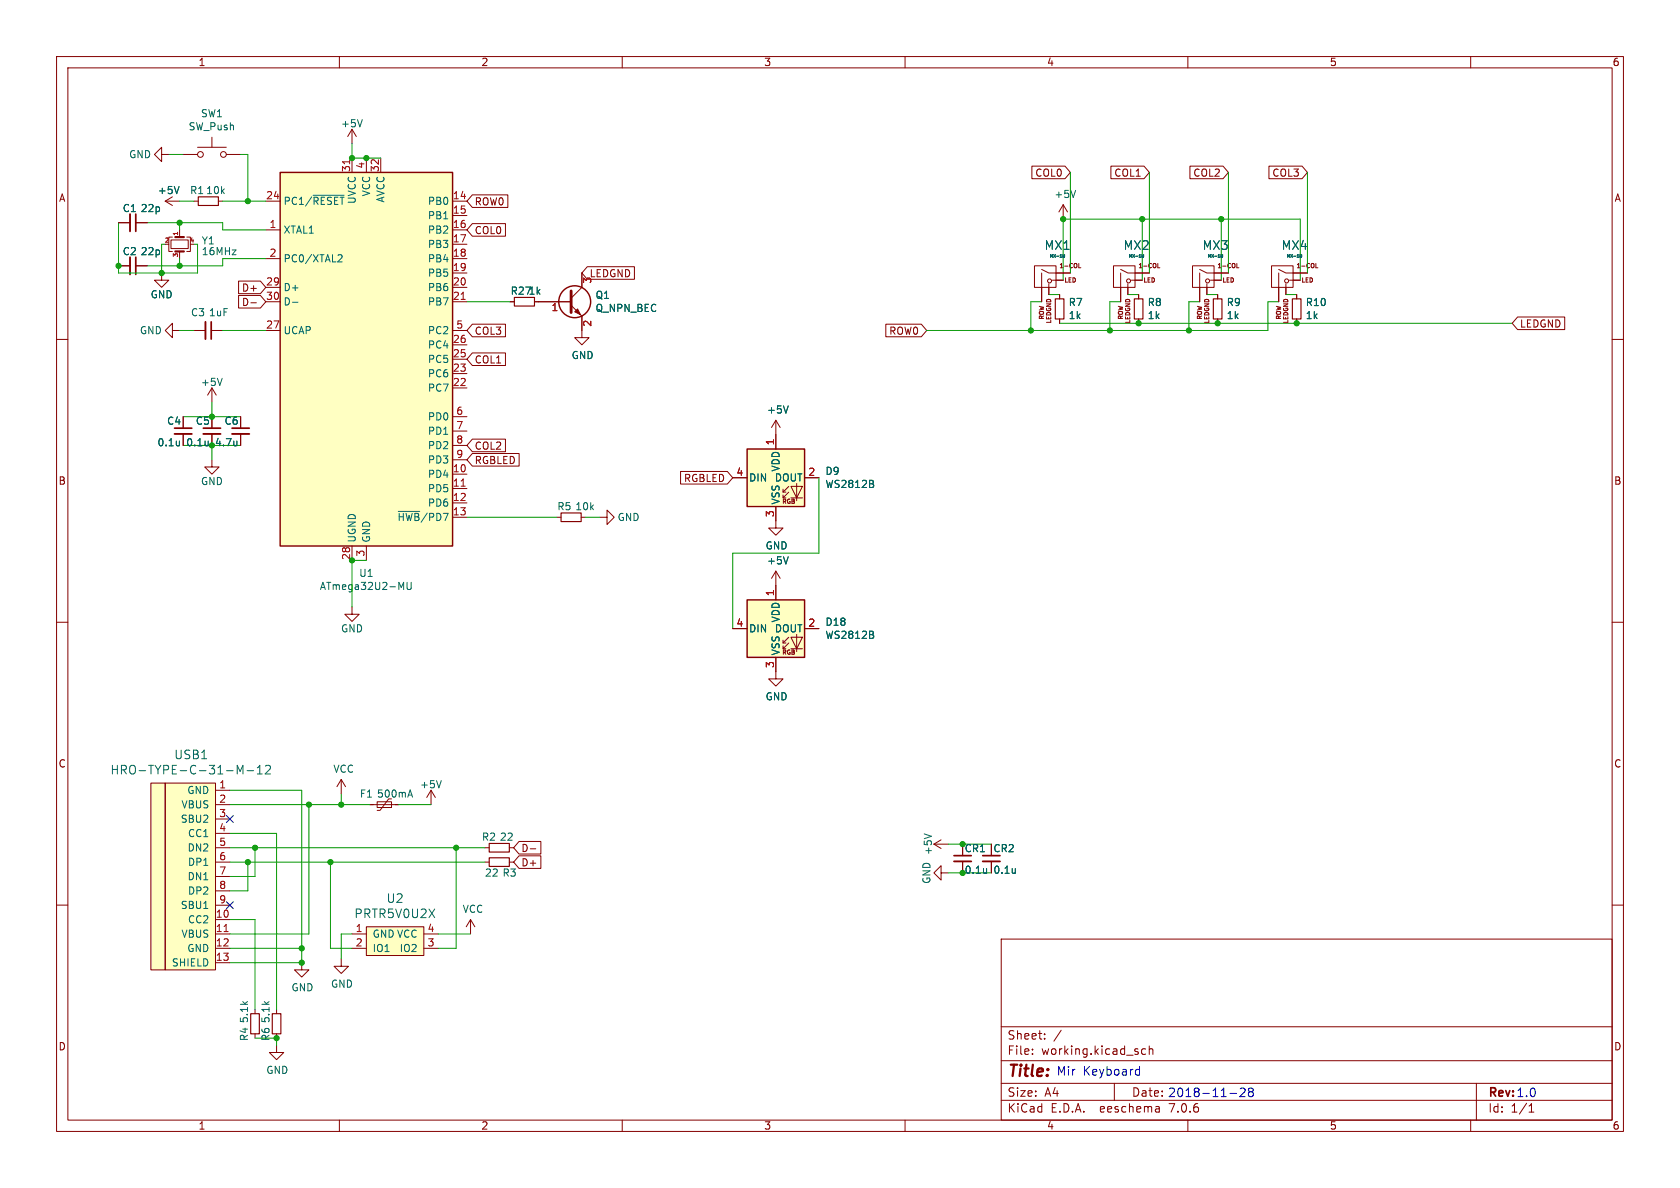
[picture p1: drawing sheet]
<svg xmlns="http://www.w3.org/2000/svg" width="297mm" height="210mm" viewBox="0 0 297 210" stroke-linecap="round" stroke-linejoin="round" font-family="sans-serif">
<g fill="none" stroke="#840000" stroke-width=".18">
<path d="M10 10h277v190h-277zM12 12h273v186h-273zM60 10v2M110 10v2M160 10v2M210 10v2M260 10v2M21 39.4h2M24 39.4h2M28.6 27.3v-1.3l-1.3 1.3 1.3 1.3v-1.3h1.2M29.2 35.6h2.5M29.2 35.6l1.3 .7"/>
<path d="M30.5 34.8l-1.3 .8M32.4 27.3h2.5M34.3 35.6h.8M34.9 26h5.1M37.5 24.3v1.7M38.6 35.6h.8M40 27.3h2.5M47 35.6h2.5M62.2 22.9v2.5M62.2 27.9v2.6M62.2 22.9l-.7 1.2M62.2 22.9l.8 1.2"/>
<path d="M64.8 27.9v2.6M67.3 27.9v2.6M80 35.6h2.5M80 38.1h2.5M83.5 34.4h6.3v2.3h-6.3l-1-1.1zM83.5 39.5h5.9v2.3h-5.9l-1-1.2zM182.4 29.4h5.9l.9 1.1-.9 1.1h-5.9zM188 36.2l-.8 1.3M188 36.2v2.5M188 36.2l.7 1.3M196.4 29.4h5.8l1 1.1-1 1.1h-5.8zM210.4 29.4h5.8l1 1.1-1 1.1h-5.8z"/>
<path d="M224.3 29.4h5.9l.9 1.1-.9 1.1h-5.9zM10 60h2M21 47h2M24 47h2M28.6 48.3v1.2h1.2l-1.2 1.3-1.3-1.3h1.3M30.2 42.4h3.1v1.5h-3.1zM30.5 58.4v-1.2l-1.3 1.2 1.3 1.3v-1.3h1.2M30.5 41.9h-.7v2.6h.7M31.7 40.6v1.3M31.7 44.5v1.2M33 41.9h.7v2.6h-.7M34.3 58.4h2"/>
<path d="M37.3 58.4h2.1M42.2 52.2h3.8l1 1.1-1 1.2h-3.8zM42.2 49.7h3.8l1 1.1-1 1.1h-3.8zM44.3 53.5h1M47 40.6h2.5M47 45.7h2.5M47 50.8h2.5M47 53.3h2.5M47 58.4h2.5M80 48.3h2.5M80 40.6h2.5M80 43.2h2.5"/>
<path d="M80 45.7h2.5M80 50.8h2.5M80 53.3h2.5M80 58.4h2.5M83.5 57.3h5.9v2.2h-5.9l-1-1.1zM90.2 53.3h.7M94.5 53.3h6.5M101 54l1.9 1.9v3.8h1.2l-1.2 1.3-1.3-1.3h1.3M102.9 48.3v2.5l-1.9 1.9M103.8 47.1h8.4v2.3h-8.4l-.9-1.1zM156.6 57.3h6.3l.9 1.1-.9 1.1h-6.3zM182.9 47h3.8v3.8h-3.8z"/>
<path d="M184.1 47.6l1.3 .7h3.8M184.1 48.3v5M185.4 50.2v1.9M186.1 49.5h1.9M187.3 52.1v.7M187.3 56.4v.8M190.7 46.6v.7h.4M196.8 47h3.9v3.8h-3.9zM198.1 47.6l1.3 .7h3.8M198.1 48.3v5M199.4 50.2v1.9M200 49.5h1.9"/>
<path d="M201.3 52.1v.7M201.3 56.4v.8M204.7 46.6v.7h.4M210.8 47h3.8v3.8h-3.8zM212.1 47.6l1.3 .7h3.8M212.1 48.3v5M213.4 50.2v1.9M214 49.5h1.9M215.3 52.1v.7M215.3 56.4v.8M218.7 46.6v.7h.3M224.8 47h3.8v3.8h-3.8z"/>
<path d="M226.1 47.6l1.2 .7h3.8M226.1 48.3v5M227.3 50.2v1.9M228 49.5h1.9M229.2 52.1v.7M229.2 56.4v.8M232.6 46.6v.7h.4M268.3 56h8.3v2.3h-8.3l-1-1.1zM285 60h2M32.4 73.7v2M32.4 76.7v2M37.5 68.6l-.8 1.3"/>
<path d="M37.5 68.6v2.5M37.5 73.7v2M37.5 76.7v2M37.5 68.6l.7 1.3M42.5 73.7v2M42.5 76.7v2M80 68.6h2.5M80 66h2.5M80 63.5h2.5M80 61h2.5M80 73.7h2.5M80 76.2h2.5"/>
<path d="M80 78.7h2.5M83.5 77.6h5.9v2.3h-5.9l-1-1.2zM83.5 62.4h5.9v2.2h-5.9l-1-1.1zM137.2 74.3v5.1M137.2 74.3l-.8 1.3M137.2 74.3l.7 1.3M37.5 81.3v1.3h1.2l-1.2 1.2-1.3-1.2h1.3M62.2 96.5v2.6M64.8 96.5v2.6M80 91.4h2.5M80 83.8h2.5M80 86.4h2.5"/>
<path d="M80 88.9h2.5M80 81.3h2.5M83.5 80.2h8.3v2.2h-8.3l-1-1.1zM98.4 91.4h.8M102.7 91.4h.8M106 91.4h1.3v-1.2l1.3 1.2-1.3 1.3v-1.3M120.3 83.3h8.3l.9 1.2-.9 1.1h-8.3zM129.5 84.5h2.6M137.2 89.5v3.8h1.2l-1.2 1.3-1.3-1.3h1.3M138.4 88h.5M138.4 87h.5M139.4 87l-1 1v-.5"/>
<path d="M139.4 86l-1 1v-.5M139.8 86h2.1l-1.1 2zM139.8 88h2.1M140.8 85.5v3M142.2 84.5h2.6M10 110h2M62.2 107.3v1.3h1.3l-1.3 1.3-1.2-1.3h1.2M129.5 111.1h2.6M137.2 116.2v3.8h1.2l-1.2 1.3-1.3-1.3h1.3M137.2 101v5M137.2 101l-.8 1.2M137.2 101l.7 1.2"/>
<path d="M138.4 114.7h.5M138.4 113.7h.5M139.4 113.7l-1 1v-.5M139.4 112.6l-1 1.1v-.5M139.8 112.6h2.1l-1.1 2.1zM139.8 114.7h2.1M140.8 112.1v3.1M142.2 111.1h2.6M285 110h2M26.7 138.4h2.5v33.1h-2.5zM29.2 138.4h8.9v33.1h-8.9zM38.1 139.7h2.5"/>
<path d="M60.3 137.8l-.7 1.3M60.3 137.8v2.5M60.3 137.8l.8 1.3M76.2 139.7l-.8 1.3M76.2 139.7v2.5M76.2 139.7l.8 1.3M10 160h2M38.1 142.2h2.5M38.1 144.8h2.5M38.1 147.3h2.5M38.1 149.9h2.5M38.1 152.4h2.5"/>
<path d="M38.1 154.9h2.5M38.1 157.5h2.5M65.4 142.2h5.1M66.7 141.7h2.5v1h-2.5zM69.2 141.2h-.5l-1.5 2.1h-.5M85.7 149.9h.8M85.7 152.4h.8M90 149.9h.8M90 152.4h.8M91.8 148.7h3.8v2.3h-3.8l-1-1.1zM91.8 151.3h3.8v2.2h-3.8l-1-1.1zM93.7 150h1"/>
<path d="M165.1 149.2l1.3 .8M165.1 149.2h2.5M166.4 154.3v-1.3l-1.3 1.3 1.3 1.3v-1.3h1.2M166.4 148.5l-1.3 .7M170.2 152.3v2M175.3 152.3v2M285 160h2M38.1 162.6h2.5M38.1 165.1h2.5M38.1 167.6h2.5M38.1 170.2h2.5M38.1 160h2.5"/>
<path d="M45.1 178.4v.8M48.9 178.4v.8M53.3 170.2v1.3h1.3l-1.3 1.2-1.2-1.2h1.2M60.3 169.5v1.3h1.3l-1.3 1.3-1.2-1.3h1.2M62.2 165.1h2.6M62.2 167.6h2.6M64.8 163.8h10.1v5.1h-10.1zM74.9 165.1h2.6M74.9 167.6h2.6M83.2 162.6l-.8 1.2M83.2 162.6v2.5M83.2 162.6l.7 1.2"/>
<path d="M177 166h108v32h-108zM45.1 182.8v.7M48.9 184.8v1.3h1.3l-1.3 1.2-1.3-1.2h1.3M48.9 182.8v.7M60 198v2M110 198v2M160 198v2M177 194.5h108M177 191.5h108M177 187.5h108M177 181.5h108M182.5 186.3v.1"/>
<path d="M182.5 185.5v.1M184.7 183.6v.1M184.7 182.8v.1M187.6 182.1l-1.3 2M197 191.5v3M202.5 185.5l-.4-.1-.3 .3v.4l.2 .2h.5M203.2 185.5l.2-.1 .3 .1 .1 .9M203.2 184.9v1.5M204.9 195.7l.1 .9M205 196.5l-.2 .1M205 196h-.2M210 198v2"/>
<path d="M260 198v2M261 191.5v6.5M270.3 196.6h.9M270.3 195.5l.4-.4v1.5"/>
<circle cx="35.4" cy="27.3" r=".51"/>
<circle cx="39.5" cy="27.3" r=".51"/>
<circle cx="185.5" cy="49.7" r=".36"/>
<circle cx="199.5" cy="49.7" r=".36"/>
<circle cx="213.5" cy="49.7" r=".36"/>
<circle cx="227.5" cy="49.7" r=".36"/>
</g>
<g fill="none" stroke="#006464" stroke-width=".18">
<path d="M31.7 33l-.5 1.2M55.3 34.5h5.5M64 21.2l-.4 1.2M190.2 33.7l-.5 1.2M51.7 53.4h1M59.8 45.1l.4-.1 .3 .4-.8 .9h.8M187.9 45l.1 .5 .2-.1v-.4M201.9 45l.1 .5 .2-.1v-.4M215.9 45v.5l.2-.1v-.4M229.8 45l.1 .5 .2-.1v-.4M31.7 78v.8M31.7 78.7v.1"/>
<path d="M36.8 78v.8M36.8 78.7l-.1 .1M39.3 66.9l-.4 1.2M41.9 78v.8M41.9 78.7l-.1 .1M139.4 71.8l-.5 1.2M70.4 90.4h3.8M139.4 98.4l-.5 1.3M154.3 85.6l.2 .2-.2 .3M154.3 85v.4M70.9 103.8l.5-.9v1.3M72 102.9v1.1l.2 .2h.4l.1-.2v-1.1"/>
<path d="M154.3 112.2l.2 .2-.2 .4M154.3 111.7v.4M41.9 136.8v-1.5l.5 1.1 .6-1.1v1.5M43.7 136.2h1.1M45.5 136.8h.9M45.5 135.7l.4-.4v1.5M46.9 135.4l.6-.1 .2 .1 .1 .3-.9 1.1h.9M72.5 139.6l.4 1.3M78 138l-.4 1.3M72.2 140.6h.6M163.4 147.4l1.3 .4M174.4 153.5v.9"/>
<path d="M174.4 154.3h.1M179.5 153.5v.9M179.5 154.3h-.1"/>
</g>
<g fill="#ffffc2" stroke="#ffffc2" stroke-width=".18">
<path d="M132.1 106h10.1v10.2h-10.1z"/>
<path d="M26.7 138.4h2.5v33.1h-2.5z"/>
<path d="M29.2 138.4h8.9v33.1h-8.9z"/>
<path d="M132.1 79.4h10.1v10.1h-10.1z"/>
<path d="M64.8 163.8h10.1v5.1h-10.1z"/>
<path d="M49.5 30.5h30.5v66h-30.5z"/>
</g>
<g fill="none" stroke="#840000" stroke-width=".25">
<path d="M49.5 30.5h30.5v66h-30.5zM132.1 79.4h10.1v10.1h-10.1zM132.1 106h10.1v10.2h-10.1z"/>
<circle cx="101.6" cy="53.3" r="2.82"/>
</g>
<path d="M35.1 34.8h3.5v1.5h-3.5zM90.9 52.6h3.6v1.5h-3.6zM186.6 52.8h1.5v3.6h-1.5zM200.5 52.8h1.6v3.6h-1.6zM214.5 52.8h1.5v3.6h-1.5zM228.5 52.8h1.5v3.6h-1.5zM99.2 90.7h3.5v1.5h-3.5zM86.5 151.6h3.5v1.6h-3.5zM86.5 149.1h3.5v1.5h-3.5zM44.3 179.2h1.5v3.6h-1.5zM48.1 179.2h1.6v3.6h-1.6z" fill="none" stroke="#840000" stroke-width=".2"/>
<path d="M23 37.8v3.1M23 45.5v3M36.3 56.9v3M30.9 76.7h3M35.9 76.7h3.1M41 76.7h3.1M168.7 152.3h3M173.7 152.3h3.1" fill="none" stroke="#840000" stroke-width=".33"/>
<path d="M24 37.8v3.1M24 45.5v3M37.3 56.9v3M30.9 75.7h3M35.9 75.7h3.1M41 75.7h3.1M168.7 151.3h3M173.7 151.3h3.1" fill="none" stroke="#840000" stroke-width=".3"/>
<path d="M61.8 28.2v.8M81.5 52.9h.7M81.5 85.9h.7M39.6 164.7h.7" fill="none" stroke="#a90000" stroke-width=".18"/>
<path d="M31 41.9h1.5M31 44.5h1.5" fill="none" stroke="#840000" stroke-width=".38"/>
<path d="M101 51.4v3.8" fill="none" stroke="#840000" stroke-width=".51"/>
<path d="M101.6 55.1l.5-.5 .5 1z" fill="#840000" stroke="#840000" stroke-width=".18"/>
<path d="M201 189l.4 .1M201.4 188.5v1.6M201.4 190l-.4 .1M217.4 193.3h1.2M219.2 192.5l.6-.2 .2 .2 .1 .3-.9 1.1h.9M221 193l-.3-.3 .3-.4h.3l.3 .3-.3 .4M221 193l-.3 .3v.3l.3 .3 .4-.1 .2-.2-.1-.5-.2-.1M221 193h.3" fill="none" stroke="#0000c2" stroke-width=".18"/>
<g fill="none" stroke="#009600" stroke-width=".18">
<path d="M21 39.4v8.9h13.9v-5.1h-.6M26 39.4h13.4v1.2h7.6M29.8 27.3h2.6M31.7 35.6h2.6M31.7 39.4v1.2M39.4 35.6h7.6M42.5 27.3h1.3v8.3M62.2 25.4v2.5h5.1M189.2 30.5v17.8M201.9 38.7v10.8M203.2 30.5v17.8M215.9 38.7v10.8"/>
<path d="M217.2 30.5v17.8M231.1 30.5v17.8M29.2 43.2h-.6v5.1M31.7 58.4h2.6M31.7 45.7v1.3M39.4 58.4h7.6M47 45.7h-7.6v1.3h-13.4M82.5 53.3h7.7M184.1 53.3h-1.9v5.1M185.4 52.1h1.9M187.3 57.2h80M188 49.5v-10.8h41.9v10.8"/>
<path d="M198.1 53.3h-1.9v5.1M199.4 52.1h1.9M212.1 53.3h-1.9v5.1M213.4 52.1h1.9M226.1 53.3h-1.9v5.1h-60.4M227.3 52.1h1.9M32.4 73.7h10.1M32.4 78.7h10.1M37.5 71.1v2.6M37.5 78.7v2.6M64.8 99.1h-2.6v8.2M82.5 91.4h15.9"/>
<path d="M103.5 91.4h2.5M144.8 84.5v13.3h-15.3v13.3M40.6 139.7h12.7v30.5h-12.7M40.6 152.4h45.1M40.6 149.9h45.1M40.6 142.2h24.8M40.6 147.3h8.3v31.1M43.8 152.4v5.1h-3.2M45.1 149.9v5h-4.5M54.6 142.2v22.9h-14M58.4 152.4v15.2h3.8M60.3 140.3v1.9"/>
<path d="M70.5 142.2h5.7M80.6 149.9v17.7h-3.1M167.6 154.3h7.7M167.6 149.2h7.7M40.6 167.6h12.7M40.6 162.6h4.5v15.8M62.2 165.1h-1.9v4.4M77.5 165.1h5.7M45.1 183.5h3.8v1.3"/>
</g>
<path d="M40 144.2l1.2 1.2M40 159.4l1.2 1.2M41.2 144.2l-1.2 1.2M41.2 159.4l-1.2 1.2" fill="none" stroke="#000084" stroke-width=".18"/>
<g fill="#009600" stroke="#009600" stroke-width=".18">
<circle cx="62.2" cy="99.1" r=".46"/>
<circle cx="80.6" cy="149.9" r=".46"/>
<circle cx="201.3" cy="57.2" r=".46"/>
<circle cx="196.2" cy="58.4" r=".46"/>
<circle cx="62.2" cy="27.9" r=".46"/>
<circle cx="43.8" cy="35.6" r=".46"/>
<circle cx="64.8" cy="27.9" r=".46"/>
<circle cx="182.2" cy="58.4" r=".46"/>
<circle cx="201.9" cy="38.7" r=".46"/>
<circle cx="188" cy="38.7" r=".46"/>
<circle cx="54.6" cy="142.2" r=".46"/>
<circle cx="45.1" cy="149.9" r=".46"/>
<circle cx="43.8" cy="152.4" r=".46"/>
<circle cx="60.3" cy="142.2" r=".46"/>
<circle cx="210.2" cy="58.4" r=".46"/>
<circle cx="215.3" cy="57.2" r=".46"/>
<circle cx="229.2" cy="57.2" r=".46"/>
<circle cx="215.9" cy="38.7" r=".46"/>
<circle cx="31.7" cy="47" r=".46"/>
<circle cx="31.7" cy="39.4" r=".46"/>
<circle cx="21" cy="47" r=".46"/>
<circle cx="28.6" cy="48.3" r=".46"/>
<circle cx="37.5" cy="78.7" r=".46"/>
<circle cx="37.5" cy="73.7" r=".46"/>
<circle cx="170.2" cy="154.3" r=".46"/>
<circle cx="170.2" cy="149.2" r=".46"/>
<circle cx="53.3" cy="167.6" r=".46"/>
<circle cx="58.4" cy="152.4" r=".46"/>
<circle cx="53.3" cy="170.2" r=".46"/>
<circle cx="48.9" cy="183.5" r=".46"/>
</g>
<text font-size="2.8" fill="#840000" x="178" y="190.9">Title:</text>
<g font-size="2.1" fill="#006464">
<text x="184.6" y="44.4">MX1</text>
<text x="198.5" y="44.4">MX2</text>
<text x="212.5" y="44.4">MX3</text>
<text x="226.5" y="44.4">MX4</text>
<text x="19.4" y="137.1">HRO-TYPE-C-31-M-12</text>
<text x="30.7" y="134.4">USB1</text>
<text x="68.2" y="159.8">U2</text>
<text x="62.6" y="162.5">PRTR5V0U2X</text>
</g>
<g font-size="2.1" fill="#840000">
<text x="178" y="184">Sheet:</text>
<text x="178" y="186.7">File:</text>
<text x="184.1" y="186.7">working.kicad_sch</text>
<text x="178" y="196.9">KiCad</text>
<text x="178" y="194.1">Size:</text>
<text x="184.7" y="194.1">A4</text>
<text x="185.7" y="196.9">E.D.A.</text>
<text x="194.6" y="196.9">eeschema</text>
<text x="207" y="196.9">7.0.6</text>
<text x="263" y="196.9">Id:</text>
<text x="267.1" y="196.9">1/1</text>
</g>
<g font-size="2.1" fill="#0000c2">
<text x="186.7" y="190.2">Mir</text>
<text x="191.4" y="190.2">Keyboard</text>
<text x="200" y="194.1">Date: 2018-11-28</text>
<text x="263" y="194.3">Rev: 1.0</text>
</g>
<g font-size="1.8" fill="#840000">
<text x="35" y="11.9">1</text>
<text x="85" y="11.9">2</text>
<text x="135" y="11.9">3</text>
<text x="185" y="11.9">4</text>
<text x="235" y="11.9">5</text>
<text x="285" y="11.9">6</text>
<text x="10.3" y="35.9">A</text>
<text x="182.9" y="31.4">COL0</text>
<text x="196.9" y="31.4">COL1</text>
<text x="210.9" y="31.4">COL2</text>
<text x="224.8" y="31.4">COL3</text>
<text x="285.3" y="35.9">A</text>
<text x="83.8" y="36.5">ROW0</text>
<text x="83.8" y="41.6">COL0</text>
<text x="42.7" y="51.8">D+</text>
<text x="104.1" y="49.2">LEDGND</text>
<text x="42.7" y="54.3">D-</text>
<text x="83.8" y="59.4">COL3</text>
<text x="157.1" y="59.4">ROW0</text>
<text x="268.6" y="58.1">LEDGND</text>
<text x="83.8" y="64.5">COL1</text>
<text x="83.8" y="82.2">RGBLED</text>
<text x="83.8" y="79.7">COL2</text>
<text x="10.3" y="85.9">B</text>
<text x="120.8" y="85.4">RGBLED</text>
<text x="285.3" y="85.9">B</text>
<text x="10.3" y="135.9">C</text>
<text x="285.3" y="135.9">C</text>
<text x="92.1" y="150.8">D-</text>
<text x="92.1" y="153.4">D+</text>
<text x="170.4" y="150.9">CR1</text>
<text x="175.5" y="150.9">CR2</text>
<text x="10.3" y="185.9">D</text>
<text x="285.3" y="185.9">D</text>
<text x="35" y="199.9">1</text>
<text x="85" y="199.9">2</text>
<text x="135" y="199.9">3</text>
<text x="185" y="199.9">4</text>
<text x="235" y="199.9">5</text>
<text x="285" y="199.9">6</text>
</g>
<g font-size="1.8" fill="#006464">
<text x="33.3" y="23.2">SW_Push</text>
<text x="35.4" y="20.9">SW1</text>
<text x="60.2" y="22.7">+5V</text>
<text x="22.7" y="28.2">GND</text>
<text x="27.8" y="34.5">+5V</text>
<text x="33.5" y="34.5">R1</text>
<text x="36.3" y="34.5">10k</text>
<text x="65.6" y="34.8" transform="rotate(-90 65.6 34.8)">VCC</text>
<text x="68.2" y="35.9" transform="rotate(-90 68.2 35.9)">AVCC</text>
<text x="186.3" y="35.2">+5V</text>
<text x="21.6" y="37.7">C1</text>
<text x="24.8" y="37.7">22p</text>
<text x="50" y="41.5">XTAL1</text>
<text x="50" y="36.4">PC1/~{RESET}</text>
<text x="63.1" y="36.2" transform="rotate(-90 63.1 36.2)">UVCC</text>
<text x="75.5" y="36.4">PB0</text>
<text x="75.5" y="39">PB1</text>
<text x="75.5" y="41.5">PB2</text>
<text x="21.6" y="45.3">C2</text>
<text x="24.8" y="45.3">22p</text>
<text x="35.6" y="43.4">Y1</text>
<text x="35.6" y="45.3">16MHz</text>
<text x="50" y="46.6">PC0/XTAL2</text>
<text x="75.5" y="44">PB3</text>
<text x="75.5" y="46.6">PB4</text>
<text x="26.5" y="52.9">GND</text>
<text x="50" y="51.7">D+</text>
<text x="75.5" y="49.1">PB5</text>
<text x="75.5" y="51.7">PB6</text>
<text x="90.2" y="52.3">R271k</text>
<text x="105.2" y="53">Q1</text>
<text x="24.6" y="59.3">GND</text>
<text x="33.7" y="56.1">C3</text>
<text x="36.8" y="56.1">1uF</text>
<text x="50" y="59.3">UCAP</text>
<text x="50" y="54.2">D-</text>
<text x="75.5" y="54.2">PB7</text>
<text x="75.5" y="59.3">PC2</text>
<text x="105.2" y="55.3">Q_NPN_BEC</text>
<text x="188.8" y="54.3">R7</text>
<text x="188.8" y="56.6">1k</text>
<text x="202.8" y="54.3">R8</text>
<text x="202.8" y="56.6">1k</text>
<text x="216.8" y="54.3">R9</text>
<text x="216.8" y="56.6">1k</text>
<text x="230.7" y="54.3">R10</text>
<text x="230.7" y="56.6">1k</text>
<text x="75.5" y="64.4">PC5</text>
<text x="75.5" y="61.8">PC4</text>
<text x="101" y="63.7">GND</text>
<text x="35.4" y="68.4">+5V</text>
<text x="75.5" y="69.4">PC7</text>
<text x="75.5" y="66.9">PC6</text>
<text x="29.4" y="75.3">C4</text>
<text x="34.5" y="75.3">C5</text>
<text x="39.6" y="75.3">C6</text>
<text x="75.5" y="74.5">PD0</text>
<text x="75.5" y="77.1">PD1</text>
<text x="135.5" y="73.3">+5V</text>
<text x="27.7" y="79.1">0.1u</text>
<text x="32.8" y="79.1">0.1u</text>
<text x="37.9" y="79.1">4.7u</text>
<text x="75.5" y="79.6">PD2</text>
<text x="75.5" y="82.1">PD3</text>
<text x="138" y="83.5" transform="rotate(-90 138 83.5)">VDD</text>
<text x="35.4" y="86">GND</text>
<text x="75.5" y="84.7">PD4</text>
<text x="75.5" y="87.2">PD5</text>
<text x="75.5" y="89.8">PD6</text>
<text x="132.3" y="85.3">DIN</text>
<text x="136.9" y="85.3">DOUT</text>
<text x="138" y="89.3" transform="rotate(-90 138 89.3)">VSS</text>
<text x="145.8" y="84.2">D9</text>
<text x="145.8" y="86.5">WS2812B</text>
<text x="70.2" y="92.3">~{HWB}/PD7</text>
<text x="98.4" y="90.4">R5</text>
<text x="101.6" y="90.4">10k</text>
<text x="109.1" y="92.3">GND</text>
<text x="63.1" y="96" transform="rotate(-90 63.1 96)">UGND</text>
<text x="65.6" y="96" transform="rotate(-90 65.6 96)">GND</text>
<text x="135.3" y="97.3">GND</text>
<text x="135.5" y="100">+5V</text>
<text x="56.4" y="104.5">ATmega32U2-MU</text>
<text x="63.4" y="102.2">U1</text>
<text x="60.2" y="112">GND</text>
<text x="132.3" y="112">DIN</text>
<text x="136.9" y="112">DOUT</text>
<text x="138" y="110.1" transform="rotate(-90 138 110.1)">VDD</text>
<text x="145.8" y="113.1">WS2812B</text>
<text x="145.8" y="110.8">D18</text>
<text x="138" y="116" transform="rotate(-90 138 116)">VSS</text>
<text x="135.3" y="124">GND</text>
<text x="58.8" y="136.8">VCC</text>
<text x="32" y="143.1">VBUS</text>
<text x="33" y="140.6">GND</text>
<text x="63.5" y="141.2">F1</text>
<text x="66.5" y="141.2">500mA</text>
<text x="74.2" y="139.5">+5V</text>
<text x="31.9" y="145.6">SBU2</text>
<text x="33.1" y="148.2">CC1</text>
<text x="85.1" y="148.8">R2</text>
<text x="88.3" y="148.8">22</text>
<text x="33.1" y="150.7">DN2</text>
<text x="33.1" y="155.8">DN1</text>
<text x="33.1" y="153.3">DP1</text>
<text x="85.6" y="155.2">22 R3</text>
<text x="170.4" y="154.7">0.1u</text>
<text x="175.5" y="154.7">0.1u</text>
<text x="31.9" y="160.9">SBU1</text>
<text x="33.1" y="158.3">DP2</text>
<text x="81.7" y="161.6">VCC</text>
<text x="164.7" y="156.3" transform="rotate(-90 164.7 156.3)">GND +5V</text>
<text x="32" y="166">VBUS</text>
<text x="33.1" y="163.4">CC2</text>
<text x="65.8" y="166">GND VCC</text>
<text x="30.3" y="171">SHIELD</text>
<text x="33" y="168.5">GND</text>
<text x="65.8" y="168.5">IO1</text>
<text x="70.6" y="168.5">IO2</text>
<text x="51.4" y="175.4">GND</text>
<text x="58.4" y="174.8">GND</text>
<text x="44" y="184.1" transform="rotate(-90 44 184.1)">R4</text>
<text x="44" y="181" transform="rotate(-90 44 181)">5.1k</text>
<text x="47.9" y="184.1" transform="rotate(-90 47.9 184.1)">R6</text>
<text x="47.9" y="181" transform="rotate(-90 47.9 181)">5.1k</text>
<text x="47" y="190">GND</text>
</g>
<g font-size="1.8" fill="#a90000">
<text x="64.5" y="29.9" transform="rotate(-90 64.5 29.9)">4</text>
<text x="46.9" y="35.3">24</text>
<text x="62" y="30.5" transform="rotate(-90 62 30.5)">31</text>
<text x="67.1" y="30.5" transform="rotate(-90 67.1 30.5)">32</text>
<text x="80" y="35.3">14</text>
<text x="47.6" y="40.4">1</text>
<text x="80" y="37.8">15</text>
<text x="80" y="40.4">16</text>
<text x="47.6" y="45.5">2</text>
<text x="80" y="42.9">17</text>
<text x="80" y="45.5">18</text>
<text x="46.9" y="50.5">29</text>
<text x="46.9" y="53.1">30</text>
<text x="80" y="48">19</text>
<text x="80" y="50.5">20</text>
<text x="80" y="53.1">21</text>
<text x="104.9" y="50.2" transform="rotate(-90 104.9 50.2)">3</text>
<text x="46.9" y="58.2">27</text>
<text x="80.6" y="58.2">5</text>
<text x="97.4" y="55.3">1</text>
<text x="104.9" y="57.9" transform="rotate(-90 104.9 57.9)">2</text>
<text x="80" y="65.8">23</text>
<text x="80" y="63.2">25</text>
<text x="80" y="60.7">26</text>
<text x="80" y="68.3">22</text>
<text x="80.6" y="73.4">6</text>
<text x="80.6" y="75.9">7</text>
<text x="80" y="83.6">10</text>
<text x="80.6" y="78.5">8</text>
<text x="80.6" y="81">9</text>
<text x="136.9" y="78.8" transform="rotate(-90 136.9 78.8)">1</text>
<text x="80" y="86.1">11</text>
<text x="80" y="88.6">12</text>
<text x="130.1" y="84.2">4</text>
<text x="142.8" y="84.2">2</text>
<text x="80" y="91.2">13</text>
<text x="136.9" y="91.5" transform="rotate(-90 136.9 91.5)">3</text>
<text x="62" y="99.1" transform="rotate(-90 62 99.1)">28</text>
<text x="64.5" y="98.5" transform="rotate(-90 64.5 98.5)">3</text>
<text x="136.9" y="105.5" transform="rotate(-90 136.9 105.5)">1</text>
<text x="130.1" y="110.9">4</text>
<text x="142.8" y="110.9">2</text>
<text x="136.9" y="118.2" transform="rotate(-90 136.9 118.2)">3</text>
<text x="38.7" y="139.4">1</text>
<text x="38.7" y="142">2</text>
<text x="38.7" y="144.5">3</text>
<text x="38.7" y="147.1">4</text>
<text x="38.7" y="149.6">5</text>
<text x="38.7" y="152.1">6</text>
<text x="38.7" y="154.7">7</text>
<text x="38.7" y="157.2">8</text>
<text x="38.7" y="159.8">9</text>
<text x="38.1" y="162.3">10</text>
<text x="38.1" y="164.8">11</text>
<text x="38.1" y="167.4">12</text>
<text x="62.8" y="164.8">1</text>
<text x="62.8" y="167.4">2</text>
<text x="75.5" y="167.4">3</text>
<text x="75.5" y="164.8">4</text>
<text x="38.1" y="169.9">13</text>
</g>
<g font-size="1.1" fill="#a90000">
<text x="31.5" y="41.8" transform="rotate(-90 31.5 41.8)">1</text>
<text x="29" y="42.9">2</text>
<text x="31.5" y="45.6" transform="rotate(-90 31.5 45.6)">3</text>
<text x="33.5" y="42.9">4</text>
</g>
<g font-size="1.1" fill="#840000">
<text x="187.2" y="47.6">1-COL</text>
<text x="201.1" y="47.6">1-COL</text>
<text x="215.1" y="47.6">1-COL</text>
<text x="229.1" y="47.6">1-COL</text>
<text x="188" y="50.1">LED</text>
<text x="202" y="50.1">LED</text>
<text x="216" y="50.1">LED</text>
<text x="230" y="50.1">LED</text>
<text x="184.8" y="56.6" transform="rotate(-90 184.8 56.6)">ROW</text>
<text x="186" y="57.3" transform="rotate(-90 186 57.3)">LEDGND</text>
<text x="198.7" y="56.6" transform="rotate(-90 198.7 56.6)">ROW</text>
<text x="200" y="57.3" transform="rotate(-90 200 57.3)">LEDGND</text>
<text x="212.7" y="56.6" transform="rotate(-90 212.7 56.6)">ROW</text>
<text x="214" y="57.3" transform="rotate(-90 214 57.3)">LEDGND</text>
<text x="226.7" y="56.6" transform="rotate(-90 226.7 56.6)">ROW</text>
<text x="227.9" y="57.3" transform="rotate(-90 227.9 57.3)">LEDGND</text>
<text x="138.2" y="89.3">RGB</text>
<text x="138.2" y="115.9">RGB</text>
</g>
<g font-size=".7" fill="#006464">
<text x="185.5" y="45.7">MX-1U</text>
<text x="199.4" y="45.7">MX-1U</text>
<text x="213.4" y="45.7">MX-1U</text>
<text x="227.4" y="45.7">MX-1U</text>
</g>
</svg>
